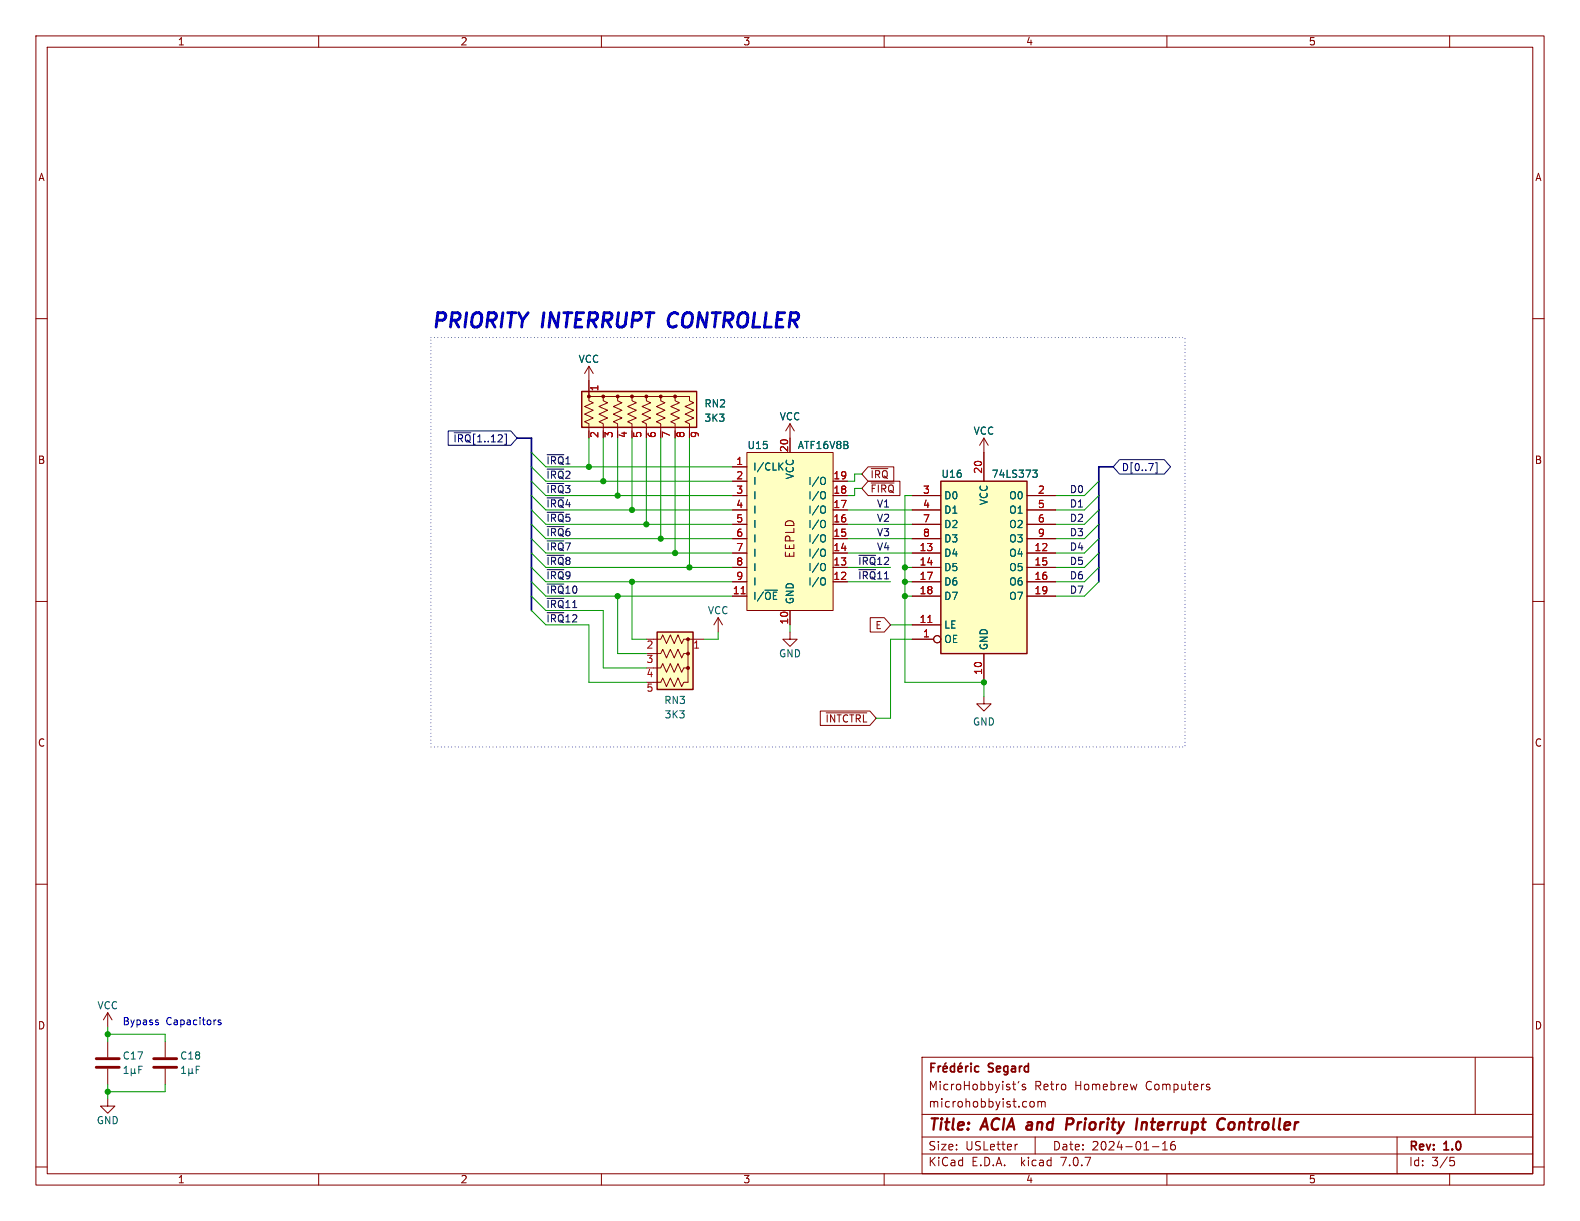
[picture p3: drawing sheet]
<svg xmlns="http://www.w3.org/2000/svg" width="279mm" height="216mm" viewBox="0 0 279 216" stroke-linecap="round" stroke-linejoin="round" font-family="sans-serif">
<g fill="none" stroke="#840000" stroke-width=".18">
<path d="M6.3 6.4h266.7v203.2h-266.7zM8.3 8.3h262.8v199.3h-262.8zM56.3 6.4v1.9M106.4 6.4v1.9M156.3 6.4v1.9M206.4 6.4v1.9M256.3 6.4v1.9M6.3 56.3h2M271.1 56.3h1.9M104.1 64.8v5.1M104.1 64.8l-.7 1.2M104.1 64.8l.8 1.2"/>
<path d="M106.7 70.1v.8l.7 .3-1.5 .7 1.5 .6-1.5 .7 1.5 .7-1.5 .7 .8 .3v1.3M109.2 70.1v.8l.8 .3-1.5 .7 1.5 .6-1.5 .7 1.5 .7-1.5 .7 .7 .3v1.3M111.8 70.1v.8l.7 .3-1.5 .7 1.5 .6-1.5 .7 1.5 .7-1.5 .7 .8 .3v1.3M114.3 70.1v.8l.8 .3-1.6 .7 1.6 .6-1.6 .7 1.6 .7-1.6 .7 .8 .3v1.3M116.8 70.1v.8l.8 .3-1.5 .7 1.5 .6-1.5 .7 1.5 .7-1.5 .7 .7 .3v1.3M119.4 70.1v.8l.7 .3-1.5 .7 1.5 .6-1.5 .7 1.5 .7-1.5 .7 .8 .3v1.3M121.9 76.2v-1.3l-.7-.3 1.5-.7-1.5-.7 1.5-.7-1.5-.6 1.5-.7-.8-.3v-.8h-17.8v.8l.8 .3-1.5 .7 1.5 .6-1.5 .7 1.5 .7-1.5 .7 .7 .3v2.6M139.7 74.9l-.8 1.3M139.7 74.9v5.1M139.7 74.9l.8 1.3M174 77.5l-.8 1.2M174 77.5v7.6"/>
<path d="M174 77.5l.8 1.2M129.5 97.8h2.6M129.5 87.6h2.6M129.5 90.2h2.6M129.5 92.7h2.6M129.5 95.3h2.6M129.5 82.6h2.6M129.5 85.1h2.6M132.1 80h15.2v28h-15.2zM147.3 97.8h2.6M147.3 87.6h2.6M147.3 90.2h2.6"/>
<path d="M147.3 92.7h2.6M147.3 95.3h2.6M147.3 85.1h2.6M153.5 85.1h5.6v2.5h-5.6l-1.1-1.2zM153.5 82.5h4.6v2.6h-4.6l-1.1-1.3zM154.1 85.4h4M154.1 82.9h2.9M161.3 97.8h5.1M161.3 87.6h5.1M161.3 90.2h5.1M161.3 92.7h5.1M161.3 95.3h5.1"/>
<path d="M181.6 97.8h5.1M181.6 87.6h5.1M181.6 90.2h5.1M181.6 92.7h5.1M181.6 95.3h5.1M6.3 106.4h2M114.3 113h2.5l.4-.7 .7 1.5 .6-1.5 .7 1.5 .7-1.5 .6 1.5 .4-.8h.8v7.7h-.8l-.4 .7-.6-1.5-.7 1.5-.7-1.5-.6 1.5-.7-1.5-.4 .8h-1.2M115.6 115.6h1.2l.4-.8 .7 1.5 .6-1.5 .7 1.5 .7-1.5 .6 1.5 .4-.7h.8M115.6 118.1h1.2l.4-.8 .7 1.6 .6-1.6 .7 1.6 .7-1.6 .6 1.6 .4-.8h.8M121.9 113h2.6M127 109.2l-.8 1.3M127 109.2v2.6"/>
<path d="M127 109.2l.8 1.3M129.5 100.3h2.6M129.5 102.9h2.6M129.5 105.4h2.6M139.7 111.8v1.2h1.3l-1.3 1.3-1.3-1.3h1.3M139.7 108v2.5M147.3 100.3h2.6M147.3 102.9h2.6M153.9 109.2h2.5l1.1 1.3-1.1 1.3h-2.5zM161.3 113h3.8M161.3 110.5h5.1M161.3 100.3h5.1"/>
<path d="M161.3 102.9h5.1M161.3 105.4h5.1M174 115.6v5.1M181.6 100.3h5.1M181.6 102.9h5.1M181.6 105.4h5.1M271.1 106.4h1.9M145.1 125.7h8.7l1.1 1.3-1.1 1.3h-8.7zM146.1 126h7.2M174 123.2v1.3h1.3l-1.3 1.2-1.3-1.2h1.3M6.3 156.3h2M271.1 156.3h1.9"/>
<path d="M19 179.1l-.7 1.2M19 179.1v2.5M19 179.1l.8 1.2M19 194.3v1.3h1.3l-1.3 1.3-1.2-1.3h1.2M19 184.2v2.7M19 189v2.8M29.2 184.2v2.7M29.2 189v2.8M163 186.9h108.1v20.7h-108.1zM163 197.1h108.1M179 191.7h.6M179.3 192.6l.3 .1"/>
<path d="M180.2 191.2l-.2 .3M181.3 191.8l-.3-.1-.2 .2v.2l.5 .2v.3h-.5M182.3 194.8h.3l.3 .2v.5l-.3 .3-.3-.1-.2-.2v-.5zM183.5 194.9l.5-.1 .2 .2M183.5 194.8v1M184.2 195l.2-.2h.4v1M184.2 195v.8M201 191.7l-.2 1M213.5 191.7l.4 .1M213.5 192.2l.4 .1 .1 .2-.2 .2h-.3M260.9 187v10M6.3 206.4h2"/>
<path d="M56.3 207.6v2M106.4 207.6v2M156.3 207.6v2M163 204.1h108.1M163 201h108.1M179.9 202.3l-.2 .1M183 201v3.1M203.8 202.8h1.1M205.6 203.3h.8M205.6 202.3l.4-.5v1.5M206.4 207.6v2M207.2 202a1.17 1.17 0 0 0 0 1.3h.5l.2-.6-.3-.3-.4 .1-.2 .2"/>
<path d="M247.1 201v6.6M256.3 207.6v2M256.4 204.6h.7M256.6 205.2h.3l.3 .3-.1 .6h-.5M271.1 206.4h1.9"/>
<circle cx="165.7" cy="113" r=".63"/>
</g>
<path d="M189.5 197.8h-.8l-.2 2M189.6 198.7l-1 .1M202 198.4l-.2 1.4M202.6 198.4l-.6 .2M215.8 197.8a.67 .67 0 0 1 .8 .1M216.4 199.6l-.4 .2M218 198.4a.62 .62 0 0 0-.7 .4v.8a.52 .52 0 0 0 .7 .1" fill="none" stroke="#840000" stroke-width=".4"/>
<g fill="none" stroke="#840000" stroke-width=".3">
<path d="M164.6 188.7h.5M165.4 188h-.8v1.5M165.9 188.5v1M166.4 188.5l-.3 .1-.2 .2M166.8 189l.7-.1-.1-.3-.4-.1-.2 .2 .1 .8h.5M167.3 188l-.2 .2M168.8 188.6l-.4-.1-.3 .3v.4l.1 .3h.6M168.8 188v1.5M169.4 189l.7-.1v-.3l-.5-.1-.2 .2 .1 .8h.6M169.9 188l-.2 .2M170.8 188.5v1M171.2 188.5l-.3 .1-.1 .2"/>
<path d="M171.7 188v.2M171.7 188.5v1M173.1 188.6l-.5-.1-.2 .3v.4l.1 .3h.6"/>
</g>
<g fill="#ffffc2" stroke="#ffffc2" stroke-width=".18">
<path d="M166.4 85.1h15.2v30.5h-15.2z"/>
<path d="M132.1 80h15.2v28h-15.2z"/>
<path d="M116.2 111.8h6.4v10.1h-6.4z"/>
<path d="M102.9 69.2h20.3v6.4h-20.3z"/>
</g>
<path d="M102.9 69.2h20.3v6.4h-20.3zM166.4 85.1h15.2v30.5h-15.2zM116.2 111.8h6.4v10.1h-6.4z" fill="none" stroke="#840000" stroke-width=".25"/>
<path d="M131.1 105h.7M164.1 110.1h.7" fill="none" stroke="#a90000" stroke-width=".18"/>
<g fill="none" stroke="#006464" stroke-width=".18">
<path d="M137.9 82.4l.6 .7M138.5 81.9l-.8 .7M145.7 84.4l.1 .1a.81 .81 0 0 1-.1 1.2M145.7 86.9l.1 .1a.81 .81 0 0 1-.1 1.2M145.7 89.5h.1a.81 .81 0 0 1-.1 1.2M145.7 92l.1 .1a.81 .81 0 0 1-.1 1.2M145.7 94.6h.1a.81 .81 0 0 1-.1 1.2M145.7 97.1l.1 .1a.81 .81 0 0 1-.1 1.2M145.7 99.6l.1 .1a.81 .81 0 0 1-.1 1.2M182.6 83.1h.8l-.4 .5 .4 .1v.5l-.2 .2h-.4M145.7 102.2h.1a.81 .81 0 0 1-.1 1.2M21.9 189.8h.8"/>
<path d="M21.9 188.9l.4-.4v1.3M23.2 189.6l.2 .2h.2l.2-.2M23.2 189v1.2M23.8 189.6l.2 .2M23.8 189v.6M24.5 189.1h.5M25.1 188.5h-.6v1.3M32.1 189.8h.7M32.1 188.9l.4-.4v1.3M33.4 189.6l.2 .2h.2l.2-.2M33.4 189v1.2M34 189.6l.2 .2"/>
<path d="M34 189v.6M34.7 189.1h.4M35.3 188.5h-.6v1.3"/>
</g>
<g fill="#840000" stroke="#840000" stroke-width=".18">
<circle cx="121.7" cy="113" r=".25"/>
<circle cx="121.7" cy="115.6" r=".25"/>
<circle cx="121.7" cy="118.1" r=".25"/>
<circle cx="104.1" cy="70.1" r=".25"/>
<circle cx="106.7" cy="70.1" r=".25"/>
<circle cx="109.2" cy="70.1" r=".25"/>
<circle cx="111.8" cy="70.1" r=".25"/>
<circle cx="114.3" cy="70.1" r=".25"/>
<circle cx="116.8" cy="70.1" r=".25"/>
<circle cx="119.4" cy="70.1" r=".25"/>
</g>
<path d="M17 188.7h4.1M17 187.2h4.1M27.2 188.7h4M27.2 187.2h4" fill="none" stroke="#840000" stroke-width=".51"/>
<path d="M79.3 76.2h11l1.1 1.3-1.1 1.2h-11zM80.3 76.5h3M198 81.3h7.9l1.1 1.3-1.1 1.2h-7.9l-1.2-1.2zM204.3 81.8h.3v1.8h-.3" fill="none" stroke="#000084" stroke-width=".18"/>
<g fill="none" stroke="#0f0f0f" stroke-width=".18">
<path d="M96.7 88h3M96.7 90.6h3M96.7 98.2h3M96.7 93.1h3M96.7 95.7h3M96.7 85.5h3M96.7 80.4h3M96.7 83h3M151.9 98.2h2.9M96.7 108.4h3M96.7 105.8h3M96.7 103.3h3"/>
<path d="M96.7 100.7h3M151.9 100.7h2.9"/>
</g>
<path d="M27.9 180.8l.1 .2-.1 .2M27.9 180.3l.1 .1M39 180.4l-.3-.1-.1 .2v.2l.4 .1v.3h-.4" fill="none" stroke="#0000c2" stroke-width=".18"/>
<path d="M118.5 55.7a1.61 1.61 0 0 0 0 2" fill="none" stroke="#0000c2" stroke-width=".51"/>
<path d="M76.2 59.7h133.3v72.4h-133.3v-72.4" fill="none" stroke="#0000c2" stroke-width=".18" stroke-dasharray="0 .6"/>
<path d="M91.4 77.5h2.6v30.5M196.8 82.6h-2.5v20.3" fill="none" stroke="#000084" stroke-width=".3"/>
<g fill="none" stroke="#009600" stroke-width=".18">
<path d="M104.1 77.5v5.1M106.7 77.5v7.6M109.2 77.5v10.1M111.8 77.5v12.7M114.3 77.5v15.2M116.8 77.5v17.8M119.4 77.5v20.3M121.9 77.5v22.8M94 97.8l2.5 2.5h33M94 85.1l2.5 2.5h33M94 87.6l2.5 2.6h33M94 95.3l2.5 2.5h33"/>
<path d="M94 92.7l2.5 2.6h33M94 90.2l2.5 2.5h33M94 82.6l2.5 2.5h33M94 80l2.5 2.6h33M149.9 90.2h11.4M149.9 97.8h11.4M149.9 95.3h11.4M149.9 92.7h11.4M152.4 86.4h-1.3v1.2h-1.2M152.4 83.8h-1.3v1.3h-1.2M161.3 87.6h-1.3v33.1h14v2.5M194.3 97.8l-2.5 2.5h-5.1"/>
<path d="M194.3 85.1l-2.5 2.5h-5.1M194.3 87.6l-2.5 2.6h-5.1M194.3 95.3l-2.5 2.5h-5.1M194.3 92.7l-2.5 2.6h-5.1M194.3 90.2l-2.5 2.5h-5.1M94 100.3l2.5 2.6h33M94 102.9l2.5 2.5h33M94 105.4l2.5 2.6h10.2v10.1h7.6M94 108l2.5 2.5h7.6v10.2h10.2M109.2 105.4v10.2h5.1M111.8 102.9v10.1h2.5M127 111.8v1.2h-2.5"/>
<path d="M139.7 110.5v1.3M149.9 100.3h7.6M149.9 102.9h7.6M157.5 110.5h3.8M160 100.3h1.3M160 102.9h1.3M160 105.4h1.3M161.3 113h-3.8v14h-2.6M194.3 100.3l-2.5 2.6h-5.1M194.3 102.9l-2.5 2.5h-5.1M19 181.6v2.6M19 191.8v2.5"/>
<path d="M19 182.9h10.2v1.3M29.2 191.8v1.2h-10.2"/>
</g>
<g fill="#009600" stroke="#009600" stroke-width=".18">
<circle cx="109.2" cy="87.6" r=".46"/>
<circle cx="111.8" cy="102.9" r=".46"/>
<circle cx="116.8" cy="95.3" r=".46"/>
<circle cx="119.4" cy="97.8" r=".46"/>
<circle cx="160" cy="102.9" r=".46"/>
<circle cx="160" cy="100.3" r=".46"/>
<circle cx="104.1" cy="82.6" r=".46"/>
<circle cx="106.7" cy="85.1" r=".46"/>
<circle cx="121.9" cy="100.3" r=".46"/>
<circle cx="114.3" cy="92.7" r=".46"/>
<circle cx="111.8" cy="90.2" r=".46"/>
<circle cx="19" cy="193" r=".46"/>
<circle cx="19" cy="182.9" r=".46"/>
<circle cx="109.2" cy="105.4" r=".46"/>
<circle cx="160" cy="105.4" r=".46"/>
<circle cx="174" cy="120.7" r=".46"/>
</g>
<g font-size="3.5" fill="#0000c2">
<text x="76.2" y="58.2">PRIORITY</text>
<text x="96" y="58.2">INTERRUPT</text>
<text x="119.2" y="58.2">CONTROLLER</text>
</g>
<g font-size="2.8" fill="#840000">
<text x="164" y="200.4">Title:</text>
<text x="173.7" y="200.4">ACIA and</text>
<text x="190.2" y="200.4">Priority</text>
<text x="203.3" y="200.4">Interrupt</text>
<text x="218.5" y="200.4">Controller</text>
</g>
<g font-size="2.1" fill="#840000">
<text x="140.7" y="98.8" transform="rotate(-90 140.7 98.8)">EEPLD</text>
<text x="174.9" y="190">Segard</text>
<text x="164.1" y="193">MicroHobbyist's</text>
<text x="164.1" y="196.1">microhobbyist.com</text>
<text x="182.9" y="193">Retro</text>
<text x="190.1" y="193">Homebrew</text>
<text x="202.8" y="193">Computers</text>
<text x="164" y="203.6">Size:</text>
<text x="170.7" y="203.6">USLetter</text>
<text x="186" y="203.6">Date:</text>
<text x="193.1" y="203.6">2024-01-16</text>
<text x="249.1" y="203.9">Rev:</text>
<text x="255.4" y="203.9">1.0</text>
<text x="164" y="206.4">KiCad</text>
<text x="171.8" y="206.4">E.D.A.</text>
<text x="180.7" y="206.4">kicad</text>
<text x="187.9" y="206.4">7.0.7</text>
<text x="249.1" y="206.4">Id:</text>
<text x="253.1" y="206.4">3/5</text>
</g>
<g font-size="1.8" fill="#840000">
<text x="31.3" y="8.2">1</text>
<text x="81.4" y="8.2">2</text>
<text x="131.4" y="8.2">3</text>
<text x="181.3" y="8.2">4</text>
<text x="231.4" y="8.2">5</text>
<text x="6.7" y="32.2">A</text>
<text x="271.4" y="32.2">A</text>
<text x="106.1" y="77.5" transform="rotate(-90 106.1 77.5)">2</text>
<text x="108.7" y="77.5" transform="rotate(-90 108.7 77.5)">3</text>
<text x="111.2" y="77.5" transform="rotate(-90 111.2 77.5)">4</text>
<text x="113.7" y="77.5" transform="rotate(-90 113.7 77.5)">5</text>
<text x="116.3" y="77.5" transform="rotate(-90 116.3 77.5)">6</text>
<text x="118.8" y="77.5" transform="rotate(-90 118.8 77.5)">7</text>
<text x="121.4" y="77.5" transform="rotate(-90 121.4 77.5)">8</text>
<text x="6.6" y="82.2">B</text>
<text x="271.3" y="82.2">B</text>
<text x="153.8" y="87.3">~{FIRQ}</text>
<text x="153.8" y="84.8">~{IRQ}</text>
<text x="154.7" y="111.4">E</text>
<text x="114.2" y="115">2</text>
<text x="114.2" y="117.6">3</text>
<text x="114.2" y="120.1">4</text>
<text x="145.9" y="128">~{INTCTRL}</text>
<text x="6.6" y="132.2">C</text>
<text x="271.3" y="132.2">C</text>
<text x="6.6" y="182.2">D</text>
<text x="271.3" y="182.2">D</text>
<text x="31.3" y="209.4">1</text>
<text x="81.4" y="209.4">2</text>
<text x="131.4" y="209.4">3</text>
<text x="181.3" y="209.4">4</text>
<text x="231.4" y="209.4">5</text>
</g>
<g font-size="1.8" fill="#006464">
<text x="102.2" y="64.4">VCC</text>
<text x="124.5" y="72.2">RN2</text>
<text x="124.5" y="74.8">3K3</text>
<text x="137.8" y="74.5">VCC</text>
<text x="172.1" y="77.1">VCC</text>
<text x="132.1" y="79.6">U15</text>
<text x="133.1" y="83.4">I/CLK</text>
<text x="141" y="79.6">ATF16V8B</text>
<text x="133.1" y="86">I</text>
<text x="133.1" y="88.5">I</text>
<text x="140.6" y="84.9" transform="rotate(-90 140.6 84.9)">VCC</text>
<text x="142.8" y="88.5">I/O</text>
<text x="142.8" y="86">I/O</text>
<text x="166.4" y="84.7">U16</text>
<text x="166.9" y="88.5">D0</text>
<text x="174.9" y="89.4" transform="rotate(-90 174.9 89.4)">VCC</text>
<text x="175.3" y="84.7">74LS373</text>
<text x="178.4" y="88.5">O0</text>
<text x="133.1" y="91">I</text>
<text x="133.1" y="93.6">I</text>
<text x="142.8" y="93.6">I/O</text>
<text x="142.8" y="91">I/O</text>
<text x="166.9" y="91">D1</text>
<text x="166.9" y="93.6">D2</text>
<text x="178.4" y="91">O1</text>
<text x="178.4" y="93.6">O2</text>
<text x="133.1" y="96.1">I</text>
<text x="133.1" y="98.7">I</text>
<text x="133.1" y="101.2">I</text>
<text x="142.8" y="101.2">I/O</text>
<text x="142.8" y="98.7">I/O</text>
<text x="142.8" y="96.1">I/O</text>
<text x="166.9" y="98.7">D4</text>
<text x="166.9" y="101.2">D5</text>
<text x="166.9" y="96.1">D3</text>
<text x="178.4" y="98.7">O4</text>
<text x="178.4" y="101.2">O5</text>
<text x="178.4" y="96.1">O3</text>
<text x="133.1" y="106.3">I/~{OE}</text>
<text x="133.1" y="103.7">I</text>
<text x="140.6" y="106.9" transform="rotate(-90 140.6 106.9)">GND</text>
<text x="142.8" y="103.7">I/O</text>
<text x="166.9" y="103.7">D6</text>
<text x="166.9" y="106.3">D7</text>
<text x="178.4" y="103.7">O6</text>
<text x="178.4" y="106.3">O7</text>
<text x="125.1" y="108.8">VCC</text>
<text x="166.9" y="113.9">OE</text>
<text x="166.9" y="111.4">LE</text>
<text x="137.7" y="116.4">GND</text>
<text x="174.9" y="115.1" transform="rotate(-90 174.9 115.1)">GND</text>
<text x="117.4" y="124.7">RN3</text>
<text x="117.4" y="127.2">3K3</text>
<text x="172" y="128.5">GND</text>
<text x="17.1" y="178.7">VCC</text>
<text x="21.6" y="187.6">C17</text>
<text x="31.8" y="187.6">C18</text>
<text x="17" y="199">GND</text>
</g>
<g font-size="1.8" fill="#a90000">
<text x="106.1" y="69.3" transform="rotate(-90 106.1 69.3)">1</text>
<text x="123.9" y="77.5" transform="rotate(-90 123.9 77.5)">9</text>
<text x="130.1" y="82.3">1</text>
<text x="139.4" y="80.1" transform="rotate(-90 139.4 80.1)">20</text>
<text x="173.7" y="83.9" transform="rotate(-90 173.7 83.9)">20</text>
<text x="130.1" y="84.8">2</text>
<text x="130.1" y="87.4">3</text>
<text x="130.1" y="89.9">4</text>
<text x="147.3" y="89.9">17</text>
<text x="147.3" y="87.4">18</text>
<text x="147.3" y="84.8">19</text>
<text x="163.1" y="87.4">3</text>
<text x="163.1" y="89.9">4</text>
<text x="183.4" y="87.4">2</text>
<text x="183.4" y="89.9">5</text>
<text x="130.1" y="92.5">5</text>
<text x="130.1" y="95">6</text>
<text x="147.3" y="95">15</text>
<text x="147.3" y="92.5">16</text>
<text x="163.1" y="92.5">7</text>
<text x="163.1" y="95">8</text>
<text x="183.4" y="92.5">6</text>
<text x="183.4" y="95">9</text>
<text x="130.1" y="97.5">7</text>
<text x="130.1" y="100.1">8</text>
<text x="147.3" y="100.1">13</text>
<text x="147.3" y="97.5">14</text>
<text x="162.5" y="97.5">13</text>
<text x="162.5" y="100.1">14</text>
<text x="182.8" y="97.5">12</text>
<text x="182.8" y="100.1">15</text>
<text x="129.5" y="105.2">11</text>
<text x="130.1" y="102.6">9</text>
<text x="147.3" y="102.6">12</text>
<text x="162.5" y="102.6">17</text>
<text x="162.5" y="105.2">18</text>
<text x="182.8" y="102.6">16</text>
<text x="182.8" y="105.2">19</text>
<text x="139.4" y="110.5" transform="rotate(-90 139.4 110.5)">10</text>
<text x="162.5" y="110.2">11</text>
<text x="163.1" y="112.8">1</text>
<text x="122.5" y="115">1</text>
<text x="173.7" y="119.4" transform="rotate(-90 173.7 119.4)">10</text>
<text x="114.2" y="122.6">5</text>
</g>
<g font-size="1.8" fill="#000084">
<text x="80.1" y="78.4">~{IRQ}[1..12]</text>
<text x="198.3" y="83.5">D[0..7]</text>
</g>
<g font-size="1.8" fill="#0f0f0f">
<text x="96.5" y="82.2">~{IRQ}1</text>
<text x="96.5" y="89.8">~{IRQ}4</text>
<text x="96.5" y="87.3">~{IRQ}3</text>
<text x="96.5" y="84.7">~{IRQ}2</text>
<text x="155" y="89.8">V1</text>
<text x="189.1" y="89.8">D1</text>
<text x="189.1" y="87.3">D0</text>
<text x="96.5" y="92.4">~{IRQ}5</text>
<text x="96.5" y="94.9">~{IRQ}6</text>
<text x="155" y="92.4">V2</text>
<text x="155" y="94.9">V3</text>
<text x="189.1" y="94.9">D3</text>
<text x="189.1" y="92.4">D2</text>
<text x="96.5" y="100">~{IRQ}8</text>
<text x="96.5" y="97.4">~{IRQ}7</text>
<text x="151.7" y="100">~{IRQ}12</text>
<text x="155" y="97.4">V4</text>
<text x="189.1" y="97.4">D4</text>
<text x="189.1" y="100">D5</text>
<text x="96.5" y="107.6">~{IRQ}11</text>
<text x="96.5" y="105.1">~{IRQ}10</text>
<text x="96.5" y="102.5">~{IRQ}9</text>
<text x="151.7" y="102.5">~{IRQ}11</text>
<text x="189.1" y="105.1">D7</text>
<text x="189.1" y="102.5">D6</text>
<text x="96.5" y="110.1">~{IRQ}12</text>
</g>
<g font-size="1.8" fill="#0000c2">
<text x="21.6" y="181.4">Bypass</text>
<text x="29.4" y="181.4">Capacitors</text>
</g>
</svg>
